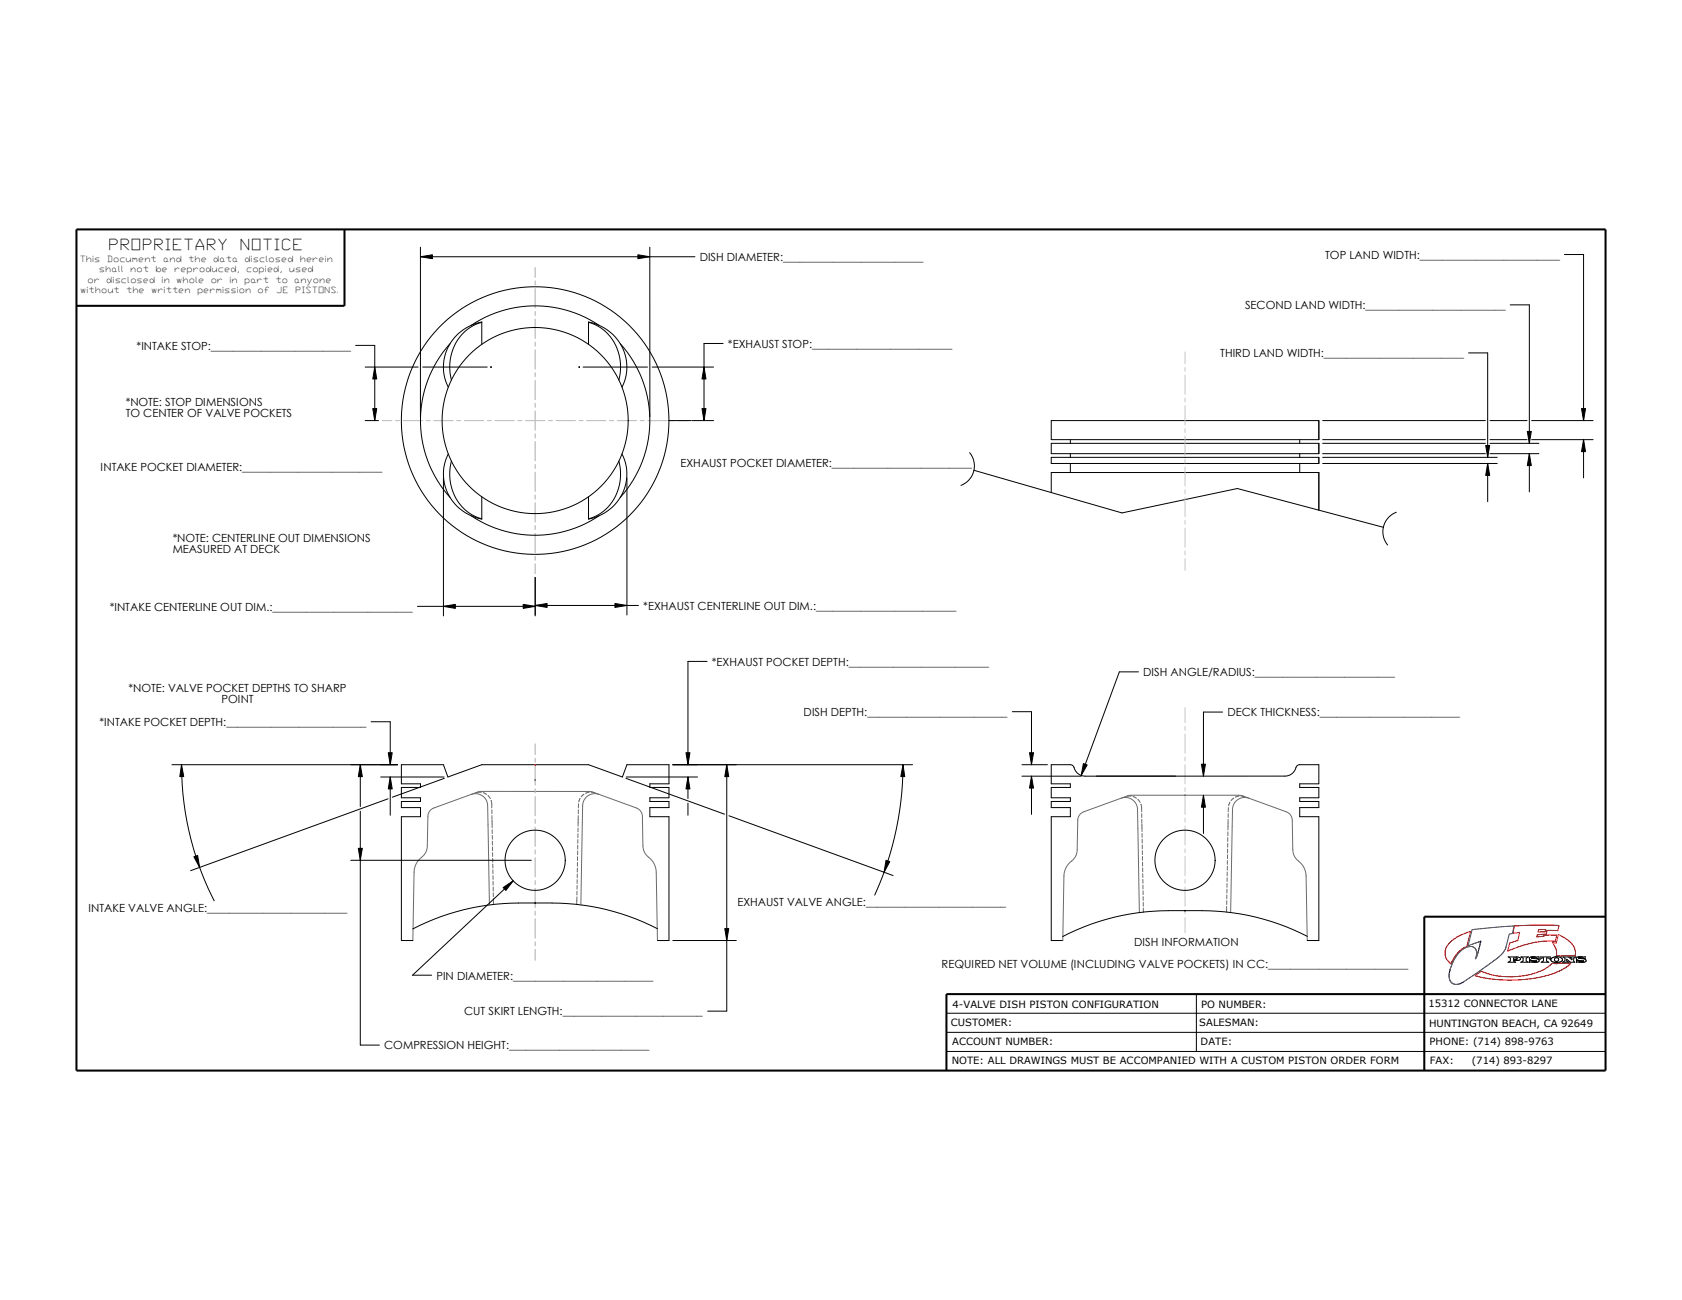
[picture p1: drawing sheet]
<svg xmlns="http://www.w3.org/2000/svg" width="559mm" height="432mm" viewBox="0 0 559 432" stroke-linecap="round" stroke-linejoin="round" font-family="sans-serif">
<g fill="none" stroke="#c4c4c4" stroke-width=".33">
<path d="M177.8 88.9v3.2M177.8 93.3v1.3M177.8 95.9v6.3M177.8 103.5v1.3M177.8 106v6.4M177.8 113.7v1.2M177.8 116.2v6.4M393.7 116.9v3.9M127 139.7h3.2M131.4 139.7h1.3M134 139.7h6.3M141.6 139.7h1.3"/>
<path d="M144.1 139.7h6.4M151.8 139.7h1.2M154.3 139.7h6.4M161.9 139.7h1.3M164.5 139.7h6.3M172.1 139.7h1.3M174.6 139.7h6.4M177.8 123.8v1.3M177.8 126.4v6.3M177.8 134v1.3M177.8 136.5v6.4M182.2 139.7h1.3"/>
<path d="M184.8 139.7h6.3M192.4 139.7h1.3M194.9 139.7h6.4M202.6 139.7h1.2M205.1 139.7h6.4M212.7 139.7h1.3M215.3 139.7h6.3M222.9 139.7h1.3M225.4 139.7h3.2M393.7 122.1v1.2M393.7 124.6v6.4M393.7 132.2v1.3"/>
<path d="M393.7 134.8v6.3M177.8 144.1v1.3M177.8 146.7v6.3M177.8 154.3v1.3M177.8 156.8v6.4M393.7 142.4v1.3M393.7 144.9v6.4M393.7 152.5v1.3M393.7 155.1v6.3M177.8 164.5v1.2M177.8 167v6.4M177.8 174.6v1.3"/>
<path d="M177.8 177.2v6.3M393.7 162.7v1.3M393.7 165.2v6.4M393.7 172.9v1.2M393.7 175.4v6.4M177.8 184.8v1.3M177.8 187.3v3.2M393.7 183v1.3M393.7 185.6v3.8M393.7 235v5M177.8 247.1v3.5M177.8 251.9v1.3"/>
<path d="M177.8 254.4v6.4M393.7 241.3v1.3M393.7 243.8v6.4M393.7 251.5v1.2M393.7 254v6.4M177.8 262v1.3M177.8 264.6v6.3M177.8 272.2v1.3M177.8 274.7v6.4M393.7 261.6v1.3M393.7 264.2v6.3M393.7 271.8v1.3"/>
<path d="M393.7 274.3v6.4M177.8 282.4v1.2M177.8 284.9v6.4M177.8 292.5v1.3M177.8 295.1v6.3M393.7 281.9v1.3M393.7 284.5v6.3M393.7 292.1v1.3M393.7 294.6v6.4M177.8 302.7v1.3M177.8 305.2v6.4M177.8 312.8v1.3"/>
<path d="M177.8 315.4v3.5M393.7 302.3v1.2M393.7 304.8v5"/>
</g>
<g fill="none" stroke="#000" stroke-width=".33">
<path d="M139.7 85.3l4-.7v1.3zM139.7 82.1v56.3M139.7 85.3h91.2M211.9 84.6l4 .7-4 .6zM215.9 82.1v56.3M519.7 84.5h6.4v55.2M118.2 114.7h6.3v25M149.5 114.2a38.1 38.1 0 0 0 0 51M156.6 108a38.1 38.1 0 0 1 42.4 0M160.1 114.4v-7.4a15.2 15.2 0 0 0-11.2 21.6M160.1 107.1a15.4 15.4 0 0 0-10.1 19.1M195.5 114.4v-7.4a15.2 15.2 0 0 1 11.1 21.6"/>
<path d="M195.5 107.1a15.4 15.4 0 0 1 10.1 19.1M206.1 114.2a38.1 38.1 0 0 1 0 51M240.2 114.1h-6.3v25.6M487.9 117.2h6.3v34.7M501.7 101.3h6.4v46M121.3 139.7h4.4M121.3 121.9h17.6M123.8 135.7h1.4l-.7 4zM124.5 121.9l.7 4h-1.4zM140.4 121.9h21.5M163.1 121.9h.1M163.1 121.9l.1 .1"/>
<path d="M163.1 121.9v.1M163.2 121.9l-.2 .1M192.4 121.9h.1M192.4 121.9l.1 .1M192.4 121.9v.1M192.5 121.9l-.1 .1M193.7 121.9h21.4M216.7 121.9h20.4M222.2 139.7h7.4M229.9 139.7h7.2M233.2 135.7h1.3l-.6 4zM233.9 121.9l.6 4h-1.3z"/>
<path d="M349.2 139.7h88.9v6.3h-88.9zM439.4 139.7h54.1M495 139.7h12.3M508.8 139.7h20.5M525.4 135.7h1.4l-.7 4zM147.3 158.8v45.8M148.9 150.8a15.1 15.1 0 0 0 11.2 21.6v-7.4M150 153.2a15.5 15.5 0 0 0 10.1 19.1M205.6 153.2a15.5 15.5 0 0 1-10.1 19.1M206.6 150.8a15.1 15.1 0 0 1-11.1 21.6v-7.4M208.3 158.8v45.5M322.1 150.3a6.9 6.9 0 0 1-2.8 10.9"/>
<path d="M323.6 156.2l49.1 14.2 38.4-8.1 48.5 12.9M349.2 147.3h88.9v3.4h-88.9zM349.2 151.9h88.9v2h-88.9zM355.6 146v1.3M355.6 150.7v1.2M355.6 153.9v3.1M431.8 146v1.3M431.8 150.7v1.2M431.8 153.9v3.1M439.4 146h54.1M439.4 147.3h54.1M439.4 150.7h54.1"/>
<path d="M439.4 153.9h58M439.4 151.9h58M493.6 148h1.3l-.7 3.9zM494.2 153.9l.7 4h-1.3zM494.2 153.9v12.7M495 146h12.3M495 147.3h16.3M495 150.7h16.3M507.4 143.3h1.3l-.6 4zM508.1 150.7l.6 3.9h-1.3zM508.1 150.7v12.7M508.8 146h20.5"/>
<path d="M526.1 146l.7 4h-1.4zM526.1 146v12.7M156.6 171.3a38.1 38.1 0 0 0 42.4 0M349.2 163.6v-6.6h88.9v12.4M463.9 170.1a6.9 6.9 0 0 0-2.9 10.9M177.8 191.8v12.8M138.7 201.4h39.1M147.3 201.4l4-.7v1.4zM173.8 200.7l4 .7-4 .7zM177.8 201.1l4-.7v1.4zM177.8 201.1h34.3M204.3 200.4l4 .7-4 .7z"/>
<path d="M234.9 219.7h-6.3v34.3M123.3 239.7h6.3v14.3M336.3 236.4h6.4v17.6M378.2 223.2h-6.3l-12.7 34.4M406.2 236.5h-6.4v21.3M57.1 254h75M60.3 254l.7 3.9-1.3 .1zM60.3 254a99.5 99.5 0 0 0 10.9 45.2M119.7 254l.7 4h-1.4zM119.7 254v13.9M126.5 258.1h21M129 250h1.3l-.7 4z"/>
<path d="M129.6 258.1l.7 3.9h-1.3zM129.6 258.1v12.7M147.6 258.5l-17.2 6.3M208 258.5l32.7 11.9M208 258.1h23.7M223.5 254h79.7M227.9 250h1.3l-.6 4zM228.6 258.1l.6 3.9h-1.3zM228.6 258.1v7.1M241.4 254l.7 4h-1.3zM241.4 254v81.9h-6.3M300 254l.6 4-1.3-.1z"/>
<path d="M300 254a104.3 104.3 0 0 1-9.4 43.3M339.5 254h8.5M339.5 257.8h19.7M342 250h1.4l-.7 4zM342.7 257.8l.7 4h-1.4zM342.7 257.8v12.7M359.9 253.6l1.3 .5-2 3.5zM399.1 253.8h1.4l-.7 4zM119.7 269.4v77.7h6.3M128.9 265.3l-65.6 23.9M228.6 266.8v4M242.2 271l54.5 19.8"/>
<path d="M399.8 264.1l.7 4h-1.4zM399.8 264.1v12.7M64.4 284.6l1.3-.5 .6 4zM116.5 285.8h60M119 281.8h1.4l-.7 4zM167.2 294.8l3.3-2.2-2.4 3.2zM170.5 292.6l-33.4 31.3h6.3M177.7 299.9l.2 .1M294.4 285.8l1.2 .4-1.9 3.5zM137.2 312.4h-3.9v-41.1h6.4v-3.1h-6.4v-2h6.4v-1.2h-6.4v-3.4h6.4v-1.2h-6.4v-6.4h14l1.5 4.1 11.3-4.1h35.4l11.3 4.1 1.5-4.1h13.9v6.4h-6.3v1.2h6.3v3.4h-6.3v1.2h6.3v2h-6.3v3.1h6.3v41.1h-3.8M177.7 300h.1M218.4 308.5a76.5 76.5 0 0 0-35-8.6 147.1 147.1 0 0 0-18.9 .5 77.1 77.1 0 0 0-27.4 8.1"/>
<path d="M223.5 312.4h21.1M240.8 308.4h1.3l-.7 4zM353.1 312.4h-3.9v-41.1h6.4v-3.1h-6.4v-2h6.4v-1.2h-6.4v-3.4h6.4v-1.2h-6.4v-6.4h6.4a1.49 1.49 0 0 1 1.4 1.5l.7 1.1 1 .7 1.8 .5h66.4a4.2 4.2 0 0 0 3.9-3.4l.8-.4h6.5v6.4h-6.3v1.2h6.3v3.4h-6.3v1.2h6.3v2h-6.3v3.1h6.3v41.1h-3.8M393.6 302.4l.2 .2M393.7 302.4v.2M393.8 302.4l-.2 .2M434.3 311a76.6 76.6 0 0 0-35-8.5 147.1 147.1 0 0 0-18.9 .4 77.1 77.1 0 0 0-27.4 8.2M501.1 317.8l3.2 .1 .6 .2 .3 .4-.6 .5h-1.8l.8 .6h-2.6l.8-.4v-.9zM502.8 318.2h1l.3 .2-.3 .3h-1zM505.3 317.8h2.5l-.8 .5v.9l.7 .4h-2.5l.8-.4v-.9zM508.8 318.2v.1M508.8 318.2l1-.1 1.2 .4v-.7l-.5 .1a1.85 1.85 0 0 0-2.4 .5 3 3 0 0 0 2.4 .8"/>
<path d="M508.8 318.2h.1M508.8 318.3h.1M508.9 318.3l2 .2 .5 .6a2.29 2.29 0 0 1-2.7 .4l-.6 .2 .1-.9 .8 .5h1.5M510.5 319.2v.1M511.6 317.8h3.4l.1 .9-.8-.5h-.5v1l.7 .4h-2.5l.8-.4v-1h-.5l-.8 .5zM515.5 318.2l1.3-.4a1.71 1.71 0 0 1 2.2 1.2 2.81 2.81 0 0 1-3.8-.1zM519.2 317.8h1.8l1.2 1v-.5l-.7-.5h2.1l-.8 .5v.9l.4 .4h-1.5l-1.2-1v.6l.7 .4h-2l.7-.4v-.9zM523.7 318.1l.8-.3h2.1v.7l-.6-.3a1.23 1.23 0 0 0-1.6 .1h.2a2.91 2.91 0 0 1 2.4 .8 2.32 2.32 0 0 1-2.7 .4l-.6 .2 .1-.9 1.1 .5 1.2-.1-.3-.1a2.1 2.1 0 0 1-2.1-.7zM524.4 318.2h.1M314.4 336.6h219M397.5 330.2v19.1M314.4 349.3h219"/>
<path d="M314.4 342.9h219"/>
<circle cx="177.8" cy="139.7" r="30.9"/>
<circle cx="177.8" cy="139.7" r="44.5"/>
<circle cx="177.8" cy="285.7" r="10"/>
<circle cx="393.7" cy="285.7" r="10"/>
<circle cx="517.1" cy="318.7" r=".67"/>
</g>
<g fill="none" stroke="#6a6a6a" stroke-width=".33">
<path d="M177.7 259.1h.1M177.7 259.1h.2M177.7 259l.2 .1M156.6 263.9a4 4 0 0 1 5.4 3.7l.6 33M158 263.3l-.1 .1M159.9 263.1l-1.3 .1M160.5 263.3l1.1 .6M162.1 264.3l.8 1M163.2 265.9l.2 2.5M163.4 269v1.3M163.4 270.9v1.3M163.5 272.4v2.6"/>
<path d="M163.5 275.6v1.3M163.6 277.5v1.3M163.6 279.4v1.3M192 278.9v1.2M192 276.9v1.3M192 275v1.3M192.1 270.9l-.1 3.5M192.2 269l-.1 1.3M192.2 267v1.4M192.7 265.2l-.4 1.2M194 263.8l-.9 .8M195.8 263.1l-1.3 .4"/>
<path d="M196.4 263.1l1.3 .3M199 263.9a4 4 0 0 0-5.4 3.7l-.6 33M372.5 265.1a4 4 0 0 1 5.4 3.8l.6 34.2M373.9 264.6h-.1M375.8 264.4l-1.3 .1M376.4 264.6l1.1 .5M378 265.5l.8 1M379.1 267.1l.2 2.5M379.3 270.3v1.2M379.3 272.2v1.2M379.4 273.7v2.5M379.4 276.9v1.2"/>
<path d="M379.5 278.8v1.2M393.6 264.1l.2 .1M393.7 264.1v.1M393.8 264.1l-.2 .1M407.9 278.2v1.3M407.9 276.3v1.3M408 272.2l-.1 3.5M408 270.3v1.2M408.1 268.3l-.1 1.3M408.6 266.4l-.4 1.2M409.9 265.1l-.9 .8M411.7 264.4l-1.3 .4"/>
<path d="M412.3 264.4l1.3 .2M414.9 265.1a4 4 0 0 0-5.4 3.8l-.6 34.2M140.1 284.8a4.7 4.7 0 0 0 1.9-3.9l.2-9.7a3 3 0 0 1 1.9-2.8l14.6-5.3 1.3-.2h36l15.4 5.5a3 3 0 0 1 2 2.8l.2 9.7a5.2 5.2 0 0 0 2.4 4.3l1.3 1.8 .7 2 .4 23.4M140.1 284.8a6.3 6.3 0 0 0-2.5 4.9l-.4 22.7M163.6 281.3v1.3M163.6 283.2l.1 1.3M163.7 285.1v1.3M163.7 287v1.3M163.7 288.9l.1 1.3M163.8 290.8v1.3M163.8 292.7v1.3M163.9 294.6v1.3"/>
<path d="M163.9 296.5v1.3M163.9 298.5l.1 1.9M191.7 297.9l-.1 2.5M191.7 296v1.3M191.7 294.1v1.3M191.7 292.2v1.3M191.8 290.3v1.3M191.8 288.4v1.2M191.9 286.5l-.1 1.2M191.9 284.6v1.2M191.9 282.7v1.2M191.9 280.8v1.2"/>
<path d="M379.5 280.7v1.2M379.5 282.6v1.2M379.5 284.5l.1 1.3M379.6 286.4v1.3M379.6 288.3v1.3M379.6 290.2l.1 1.3M379.7 292.1v1.3M379.7 294v1.3M379.7 295.9l.1 1.3M379.8 297.8v1.3M379.8 299.7v1.3M407.6 299.2l-.1 1.2"/>
<path d="M407.6 297.3v1.2M407.6 295.4v1.2M407.6 293.5v1.2M407.7 291.6v1.2M407.7 289.6v1.3M407.8 287.7l-.1 1.3M407.8 285.8v1.3M407.8 283.9v1.3M407.8 282v1.3M407.9 280.1v1.3M162.7 300.4v.2M192.9 300.4v.2"/>
<path d="M353.1 312.4l.4-21.4a7.2 7.2 0 0 1 3.3-5.7l.6-1 .4-1.6 .3-10.2a3 3 0 0 1 1.9-2.9l14.6-5.3 1.3-.2 36 .1 15.4 5.4a3 3 0 0 1 2 2.9l.2 9.7a6.1 6.1 0 0 0 2.9 4.8l.8 1.2 .7 2.1 .4 22.1M379.8 301.6l.1 1.3M407.5 301.1v1.9"/>
</g>
<path d="M25.4 76.2h508v279.4h-508zM114.4 76.2v25.4h-89M533.4 304.5h-60.2v51.1M533.4 330.2h-219v25.4" fill="none" stroke="#000" stroke-width=".68" stroke-linecap="butt"/>
<path d="M177.7 254.1h.1M177.7 254h.2M177.7 253.9l.2 .2M481.7 313.1l3.1-2.2 3.8-1.5-1.3 4.9-.9 .4a11 11 0 0 0-4.3 5.5 4.4 4.4 0 0 1-2-4.4l.5-1.3zM503.1 307.6l7.2-.3 7.6 .1-.4 1.7-4.1-.1v-.3l-2.2 .1-.2 .8 2.9-.2-.2 .9-3 .2-.1 .7 .8-.1a1.2 1.2 0 0 0 1.6-.5l4.2 .1-.5 2-3.5-.1-3.3 .4-3.9 1-5.1 1.9 .6-2.7 2.8-.8 .6-2.7-2.3 .3zM517.7 310.4l1.2 .6a6.4 6.4 0 0 1 4.4 6.1v.3l-1.9 .2-2.6-.2-.1 .3-1.7-.4a4 4 0 0 0-.5-3l-.8-1.3 1.3 .2zM490 324.1l2.2-1.5 2.5 1 3 .6 3.1 .2 4.3-.1 3.1-.6 2.8-.8 2.1-1 1.8-1.2a1.67 1.67 0 0 1 2-.6l1.8-.2 2.5 .1 .2-.2 .4 .2-2.3 1.8-3.3 1.5-3.9 1.1-4 .7-4.3 .4h-5.2l-5-.5z" fill="none" stroke="#f00" stroke-width=".33"/>
<g fill="none" stroke="#0000e1" stroke-width=".33">
<path d="M487.9 314.5a10.4 10.4 0 0 0-6.1 7.3M487.9 314.5h.1M487.9 314.5a1.99 1.99 0 0 1 2.7 1.8l-.4 2.2M489.1 308.8l13.9-1.2-.5 2.4-1.1 .3-1.1 4.3M489.1 308.8l-1.4 5.3 4.3-1.5M490.2 318.5h.1M492 312.6l-1.1 4.4-.7 1.5M492 312.6l-1 3.9M492 312.6l-1 .4M500.3 314.6a14 14 0 0 1-5.7 5.8l-8.7 5.9-1.7 .7a2.28 2.28 0 0 1-2.7-1.9l-.1-1.3 .4-1.8M500.3 314.6h.1M481.5 323.5v.1"/>
<path d="M481.6 322.7v.1M481.8 322h.1M481.8 321.9v.1M481.8 321.8v.1M485.7 326.5h-.1"/>
</g>
<g fill="#000">
<path d="M139.7 85.3l4-.7v1.3zM211.9 84.6l4 .7-4 .6zM124.5 121.9l.7 4h-1.4zM123.8 135.7h1.4l-.7 4zM233.9 121.9l.6 4h-1.3zM233.2 135.7h1.3l-.6 4zM525.4 135.7h1.4l-.7 4zM493.6 148h1.3l-.7 3.9zM494.2 153.9l.7 4h-1.3zM507.4 143.3h1.3l-.6 4zM508.1 150.7l.6 3.9h-1.3zM526.1 146l.7 4h-1.4z"/>
<path d="M147.3 201.4l4-.7v1.4zM173.8 200.7l4 .7-4 .7zM177.8 201.1l4-.7v1.4zM204.3 200.4l4 .7-4 .7zM60.3 254l.7 3.9-1.3 .1zM119.7 254l.7 4h-1.4zM129.6 258.1l.7 3.9h-1.3zM129 250h1.3l-.7 4zM228.6 258.1l.6 3.9h-1.3zM227.9 250h1.3l-.6 4zM241.4 254l.7 4h-1.3zM300 254l.6 4-1.3-.1z"/>
<path d="M342 250h1.4l-.7 4zM342.7 257.8l.7 4h-1.4zM359.9 253.6l1.3 .5-2 3.5zM399.1 253.8h1.4l-.7 4zM399.8 264.1l.7 4h-1.4zM64.4 284.6l1.3-.5 .6 4zM119 281.8h1.4l-.7 4zM167.2 294.8l3.3-2.2-2.4 3.2zM294.4 285.8l1.2 .4-1.9 3.5zM240.8 308.4h1.3l-.7 4z"/>
</g>
<g font-size="5">
<text x="36.5" y="83.2">PROPRIETARY</text>
<text x="80.2" y="83.2">NOTICE</text>
</g>
<g font-size="3.7">
<text x="232.5" y="86.7">DISH DIAMETER:_________________________</text>
<text x="440.3" y="86">TOP LAND WIDTH:_________________________</text>
<text x="413.6" y="102.7">SECOND LAND WIDTH:_________________________</text>
<text x="45.4" y="116.2">*INTAKE STOP:_________________________</text>
<text x="241.8" y="115.5">*EXHAUST STOP:_________________________</text>
<text x="405.4" y="118.6">THIRD LAND WIDTH:_________________________</text>
<text x="41.8" y="134.8">*NOTE: STOP DIMENSIONS</text>
<text x="41.8" y="138.4">TO CENTER OF VALVE POCKETS</text>
<text x="226.1" y="155.2">EXHAUST POCKET DIAMETER:_________________________</text>
<text x="33.4" y="156.4">INTAKE POCKET DIAMETER:_________________________</text>
<text x="57.4" y="180.1">*NOTE: CENTERLINE OUT DIMENSIONS</text>
<text x="57.4" y="183.7">MEASURED AT DECK</text>
<text x="36.4" y="202.8">*INTAKE CENTERLINE OUT DIM.:_________________________</text>
<text x="213.7" y="202.5">*EXHAUST CENTERLINE OUT DIM.:_________________________</text>
<text x="236.5" y="221.1">*EXHAUST POCKET DEPTH:_________________________</text>
<text x="379.8" y="224.6">DISH ANGLE/RADIUS:_________________________</text>
<text x="42.7" y="229.9">*NOTE: VALVE POCKET DEPTHS TO SHARP</text>
<text x="73.6" y="233.5">POINT</text>
<text x="267" y="237.8">DISH DEPTH:_________________________</text>
<text x="407.8" y="238">DECK THICKNESS:_________________________</text>
<text x="33" y="241.2">*INTAKE POCKET DEPTH:_________________________</text>
<text x="29.4" y="302.9">INTAKE VALVE ANGLE:_________________________</text>
<text x="245" y="301">EXHAUST VALVE ANGLE:_________________________</text>
<text x="376.8" y="314.3">DISH INFORMATION</text>
<text x="312.8" y="321.4">REQUIRED NET VOLUME (INCLUDING VALVE POCKETS) IN CC:_________________________</text>
<text x="145" y="325.4">PIN DIAMETER:_________________________</text>
<text x="154.2" y="337.3">CUT SKIRT LENGTH:_________________________</text>
<text x="127.6" y="348.6">COMPRESSION HEIGHT:_________________________</text>
</g>
<g font-size="3.3">
<text x="316.5" y="334.8">4-VALVE DISH PISTON CONFIGURATION</text>
<text x="399" y="334.8">PO NUMBER:</text>
<text x="474.6" y="334.6">15312 CONNECTOR LANE</text>
<text x="315.9" y="340.8">CUSTOMER:</text>
<text x="398.4" y="340.8">SALESMAN:</text>
<text x="474.8" y="341">HUNTINGTON BEACH, CA 92649</text>
<text x="316.3" y="347.2">ACCOUNT NUMBER:</text>
<text x="398.9" y="347.2">DATE:</text>
<text x="475" y="347.2">PHONE: (714) 898-9763</text>
<text x="316.2" y="353.4">NOTE: ALL DRAWINGS MUST BE ACCOMPANIED WITH A CUSTOM PISTON ORDER FORM</text>
<text x="475.1" y="353.4">FAX:</text>
<text x="488.9" y="353.4">(714) 893-8297</text>
</g>
<g font-size="2.8">
<text x="26.8" y="87">This</text>
<text x="35.8" y="87">Document</text>
<text x="54.5" y="87">and</text>
<text x="62.9" y="87">the</text>
<text x="71.2" y="87">data</text>
<text x="81.6" y="87">disclosed</text>
<text x="99.9" y="87">herein</text>
<text x="29.4" y="93.9">or</text>
<text x="33.2" y="90.4">shall</text>
<text x="35.6" y="93.9">disclosed</text>
<text x="43.6" y="90.4">not</text>
<text x="51.9" y="90.4">be</text>
<text x="54" y="93.9">in</text>
<text x="58.2" y="90.4">reproduced,</text>
<text x="58.9" y="93.9">whole</text>
<text x="70.3" y="93.9">or</text>
<text x="76.6" y="93.9">in</text>
<text x="81.4" y="93.9">part</text>
<text x="82.1" y="90.4">copied,</text>
<text x="91.8" y="93.9">to</text>
<text x="96.3" y="90.4">used</text>
<text x="98.1" y="93.9">anyone</text>
<text x="27" y="97.3">without</text>
<text x="42.2" y="97.3">the</text>
<text x="50.5" y="97.3">written</text>
<text x="65.8" y="97.3">permission</text>
<text x="85.9" y="97.3">of</text>
<text x="92.1" y="97.3">JE</text>
<text x="98.4" y="97.3">PISTONS.</text>
</g>
</svg>
